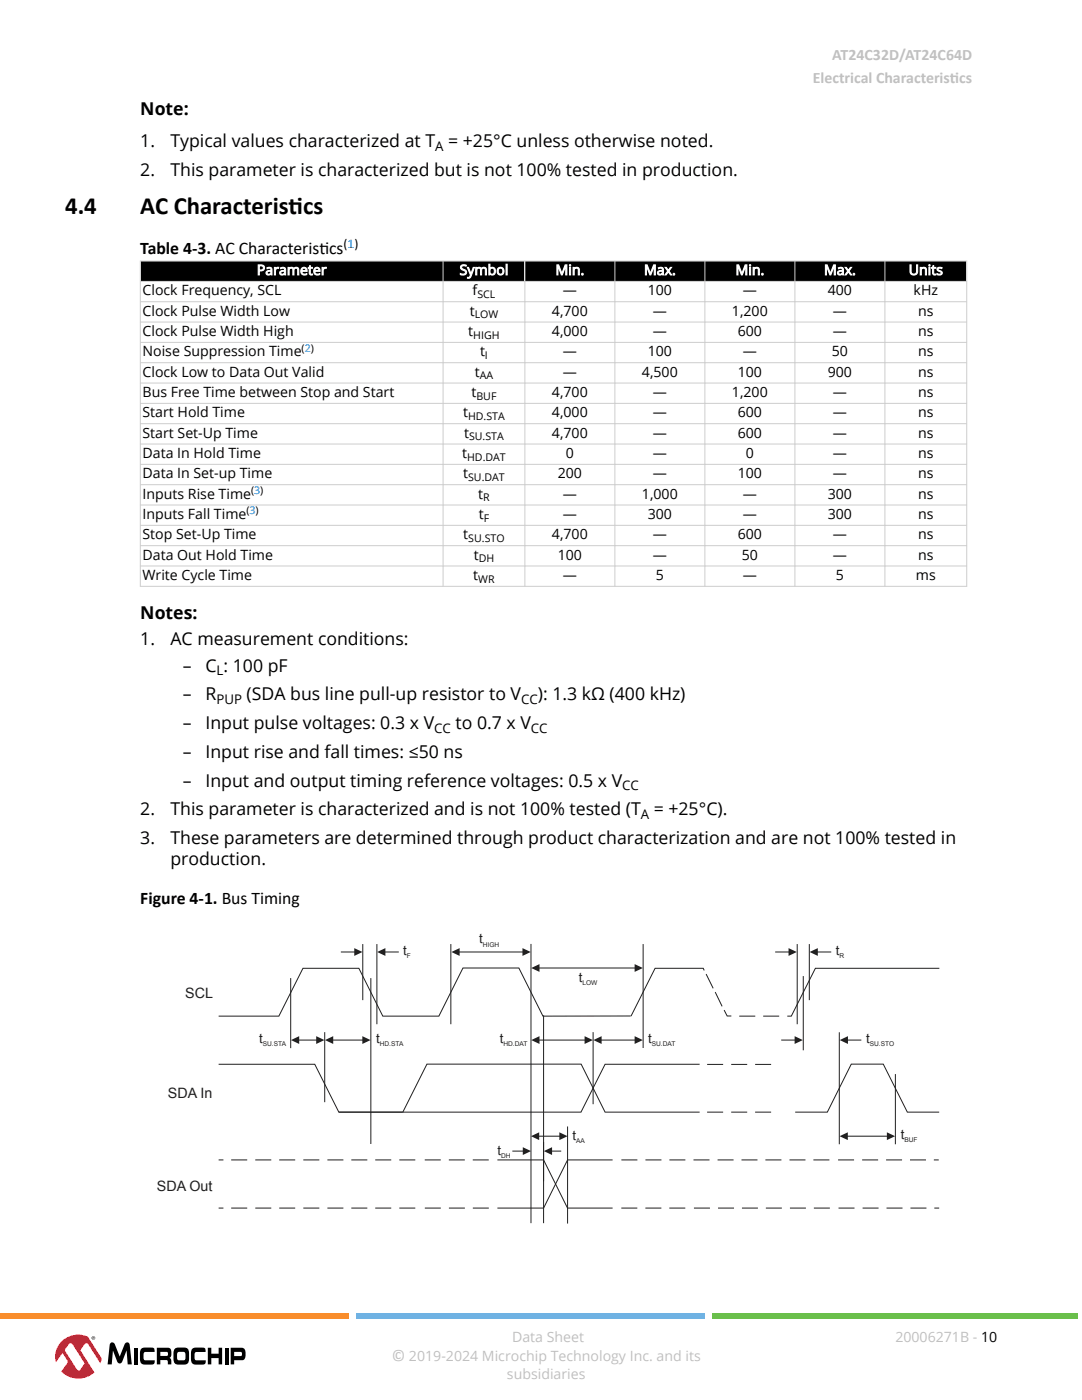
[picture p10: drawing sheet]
<svg xmlns="http://www.w3.org/2000/svg" width="216mm" height="279mm" viewBox="0 0 216 279" stroke-linecap="round" stroke-linejoin="round" font-family="sans-serif">
<g fill="#000">
<path d="M28.1 52.2h60.2v3.9h-60.2z" fill-rule="evenodd"/>
<path d="M88.5 52.2h16.1v3.9h-16.1z" fill-rule="evenodd"/>
<path d="M104.8 52.2h17.8v3.9h-17.8z" fill-rule="evenodd"/>
<path d="M122.8 52.2h17.8v3.9h-17.8z" fill-rule="evenodd"/>
<path d="M140.7 52.2h17.8v3.9h-17.8z" fill-rule="evenodd"/>
<path d="M158.7 52.2h17.8v3.9h-17.8z" fill-rule="evenodd"/>
<path d="M176.7 52.2h16.1v3.9h-16.1z" fill-rule="evenodd"/>
</g>
<g fill="none" stroke="#cdcdcd" stroke-width=".2">
<path d="M27.9 52.1h165.1M27.9 56.2h165.1M28 52v65.1M88.4 52v65.1M104.7 52v65.1M122.7 52v65.1M140.7 52v65.1M158.6 52v65.1M176.6 52v65.1M192.9 52v65.1M27.9 60.2h165.1M27.9 64.3h165.1"/>
<path d="M27.9 68.3h165.1M27.9 72.4h165.1M27.9 76.4h165.1M27.9 80.5h165.1M27.9 84.6h165.1M27.9 88.6h165.1M27.9 92.7h165.1M27.9 96.7h165.1M27.9 100.8h165.1M27.9 104.8h165.1M27.9 108.9h165.1M27.9 113h165.1"/>
<path d="M27.9 117h165.1"/>
</g>
<!-- layer: Layer 2 -->
<g fill="none" stroke="#211e1e" stroke-width=".2">
<path d="M58 195.2v14M72.4 188.4v11.2M74 195.2v33.1M75.2 188.4v16M90 188.4v16M106 188.4v55.7M128.3 188.4v20.8M140.5 193.7l-.2-.5h-9.6l-4.8 9.6M140.9 194.4l1.4 2.8M142.7 198l1.4 2.8M159.1 188.4v16M160.3 194.8v14.8"/>
<path d="M161.5 188.4v11.2M187.4 193.2h-24.7l-4.8 9.6h-.8M43.6 212.4h19.2l4.8 9.6h12.8l4.8-9.6h30.8l4.7 9.6h18.9M58.8 207.6h5.2M64.8 206v14M125.9 202.8h-17.6l-4.8-9.6h-11.1l-4.8 9.6h-11.2l-4.8-9.6h-11.1l-4.9 9.6h-12M139.6 212.4h-18.9l-4.8 9.6h-35.5M141.1 212.4h3.2M144.5 201.6l.6 1.2h.8M145.9 212.4h3.2M147.5 202.8h3.2M150.7 212.4h3.2"/>
<path d="M152.3 202.8h3.2M167.5 206v22.4M178.7 214.4v14M99.2 231.5h9.3M113.3 224.8v19.4M141.1 222h3.2M145.9 222h3.2M150.7 222h3.2M158.7 222h6.4l4.8-9.6h6.3l4.8 9.6h6.4"/>
</g>
<g fill="#211e1e">
<path d="M58.1 207.6l1.6-.8v1.5z"/>
<path d="M63.1 206.8l1.6 .8-1.6 .7z"/>
</g>
<path d="M65.6 207.6h7.6" fill="none" stroke="#211e1e" stroke-width=".2"/>
<g fill="#211e1e">
<path d="M64.8 207.6l1.7-.8v1.5z"/>
<path d="M72.3 206.8l1.6 .8-1.6 .7z"/>
</g>
<path d="M106.8 207.6h10.7" fill="none" stroke="#211e1e" stroke-width=".2"/>
<g fill="#211e1e">
<path d="M106 207.6l1.6-.8v1.5z"/>
<path d="M116.6 206.8l1.7 .8-1.7 .7z"/>
</g>
<path d="M119.2 207.6h8.3" fill="none" stroke="#211e1e" stroke-width=".2"/>
<g fill="#211e1e">
<path d="M118.4 207.6l1.6-.8v1.5z"/>
<path d="M126.6 206.8l1.7 .8-1.7 .7z"/>
</g>
<path d="M90.9 190h14.2" fill="none" stroke="#211e1e" stroke-width=".2"/>
<g fill="#211e1e">
<path d="M90.1 190l1.6-.8v1.6z"/>
<path d="M104.3 189.2l1.6 .8-1.6 .8z"/>
</g>
<path d="M106.8 193.2h20.7" fill="none" stroke="#211e1e" stroke-width=".2"/>
<g fill="#211e1e">
<path d="M106 193.2l1.6-.8v1.6z"/>
<path d="M126.6 192.4l1.7 .8-1.7 .8z"/>
</g>
<path d="M168.3 226.8h9.5" fill="none" stroke="#211e1e" stroke-width=".2"/>
<g fill="#211e1e">
<path d="M167.5 226.8l1.7-.8v1.5z"/>
<path d="M177 226l1.6 .8-1.6 .7z"/>
</g>
<path d="M106.8 226.8h5.8" fill="none" stroke="#211e1e" stroke-width=".2"/>
<path d="M105.9 226.8l1.7-.8v1.5z" fill="#211e1e"/>
<path d="M68 190h3.6M67.6 222h12.8" fill="none" stroke="#211e1e" stroke-width=".2"/>
<path d="M70.7 189.2l1.6 .8-1.6 .8z" fill="#211e1e"/>
<path d="M154.7 190h3.5" fill="none" stroke="#211e1e" stroke-width=".2"/>
<path d="M157.3 189.2l1.7 .8-1.7 .8z" fill="#211e1e"/>
<path d="M155.9 207.6h3.5" fill="none" stroke="#211e1e" stroke-width=".2"/>
<path d="M158.6 206.8l1.6 .8-1.6 .7z" fill="#211e1e"/>
<path d="M76 190h3.6" fill="none" stroke="#211e1e" stroke-width=".2"/>
<path d="M75.3 190l1.6-.8v1.6z" fill="#211e1e"/>
<path d="M162.3 190h3.6" fill="none" stroke="#211e1e" stroke-width=".2"/>
<path d="M161.5 190l1.7-.8v1.6z" fill="#211e1e"/>
<path d="M168.3 207.6h3.6" fill="none" stroke="#211e1e" stroke-width=".2"/>
<path d="M167.6 207.6l1.6-.8v1.5z" fill="#211e1e"/>
<path d="M108.5 202.6v41.5M118.3 206v14.4M108.5 231.5l4.8 9.6M122.2 231.5h-8.9l-4.8 9.6h-9.3M113.3 241.1h8.9" fill="none" stroke="#211e1e" stroke-width=".2"/>
<g fill="#211e1e">
<path d="M111.6 226l1.7 .8-1.7 .7z"/>
<path d="M104.3 229l1.7 .7-1.7 .8z"/>
<path d="M108.5 229.7l1.7-.7v1.5z"/>
</g>
<g fill="none" stroke="#211e1e" stroke-width=".2">
<path d="M43.6 231.5h1M46.1 231.5h3.2M50.9 231.5h3.2M55.7 231.5h3.2M60.5 231.5h3.2M65.3 231.5h3.2M70.1 231.5h3.2M74.9 231.5h3.2M79.7 231.5h3.2M84.8 231.5h3.2M89.6 231.5h3.2M94.3 231.5h3.2"/>
<path d="M102.2 229.7h2.3M109.7 229.7h2.3M124 231.5h3.2M128.8 231.5h3.2M133.6 231.5h3.2M138.4 231.5h3.2M143.2 231.5h3.2M148 231.5h3.1M152.7 231.5h3.2M157.5 231.5h3.2M162.3 231.5h3.2M167.2 231.5h3.2"/>
<path d="M172 231.5h3.2M176.8 231.5h3.2M181.6 231.5h3.2M186.3 231.5h1M43.6 241.1h1M46.1 241.1h3.2M50.9 241.1h3.2M55.7 241.1h3.2M60.5 241.1h3.2M65.3 241.1h3.2M70.1 241.1h3.2M74.9 241.1h3.2"/>
<path d="M79.7 241.1h3.2M84.8 241.1h3.2M89.6 241.1h3.2M94.3 241.1h3.2M124 241.1h3.2M128.8 241.1h3.2M133.6 241.1h3.1M138.5 241.1h3.2M143.3 241.1h3.2M148 241.1h3.2M152.8 241.1h3.2M157.6 241.1h3.2"/>
<path d="M162.4 241.1h3.2M167.3 241.1h3.2M172.1 241.1h3.2M176.9 241.1h3.2M181.7 241.1h3.2M186.4 241.1h1"/>
</g>
<g fill="#000">
<path d="M22.1 268a.56 .56 0 0 1 .8 .3l1 2.4 .9-2.4a.53 .53 0 0 1 .5-.4 .53 .53 0 0 1 .5 .3l.5 4.1h-.8l-.2-2.8-.9 2.2a.52 .52 0 0 1-.5 .4 .52 .52 0 0 1-.5-.4l-.9-2.2-.2 2.8h-.8l.4-3.9zM26.7 269h.8v3.3h-.8zM28.3 269.1l1.9-.2 .5 .2 .1 .7-2 .1-.1 .3-.1 .6 .2 .6 2.1 .1-.1 .6a3.1 3.1 0 0 1-2.5 .1 2.15 2.15 0 0 1-.4-2.1l.1-.5zM38.5 269.1l1.9-.2 .5 .2 .1 .7-2 .1-.2 .3v.6l.2 .6 2.1 .1-.1 .6a3.1 3.1 0 0 1-2.5 .1 3.1 3.1 0 0 1 0-3.1zM41.5 269h.7v1.2h1.4v-1.2h.7v3.3h-.7v-1.3h-1.4v1.3h-.7zM44.8 269h.8v3.3h-.8z"/>
<path d="M31.3 269v3.3h.7v-.9l1.4 .1 .1 .8h.7a1.01 1.01 0 0 0-.4-1.3 1.44 1.44 0 0 0 0-2zM32 269.8h1.4l.1 .7-.2 .1h-1.3z"/>
<path d="M35 269.1l1.7-.2a.93 .93 0 0 1 1 1.2 2.15 2.15 0 0 1-.4 2.1l-1.7 .1a.93 .93 0 0 1-1-1.2 2.15 2.15 0 0 1 .4-2zM35.4 270v1.3a1.55 1.55 0 0 0 1.4 .1l.2-.3v-.6a.49 .49 0 0 0-.4-.7h-.8z"/>
<path d="M46 269v3.3h.7v-.8h1.7a1.39 1.39 0 0 0 .6-1.8 .75 .75 0 0 0-.8-.7zM46.7 269.8h1.3a.47 .47 0 0 1 .3 .4 .47 .47 0 0 1-.2 .4h-1.4z"/>
</g>
<path d="M12.1 267.9a4.8 4.8 0 0 1 4.9-1.3l3.2 4.7a4.6 4.6 0 0 1-5.2 3.8 4.6 4.6 0 0 1-3.9-5.1l.2-.8z" fill="#fff"/>
<path d="M12.1 267.9a4.2 4.2 0 0 0-.9 4l1.3-1.9 .9 1.4a.55 .55 0 0 1-.1 .8l-1.1 1.5a4.8 4.8 0 0 0 6.6 .2l-2.8-4.4 .3-.4a1.55 1.55 0 0 1 1-1l.4 .3 2.3 3.7 .3-1-2.8-4.3a4.7 4.7 0 0 0-5.4 1.1zM13.7 268.3l.3-.2 .4 .1 2.4 3.7a1.28 1.28 0 0 1-.6 1.1l-.5 .5-.4-.2-2.4-3.9z" fill="#ed1c2e"/>
<path d="M18.3 267a.36 .36 0 0 1 .7 0 .36 .36 0 0 1-.7 0zM18.3 267a.3 .3 0 0 0 .6 0 .3 .3 0 0 0-.6 0zM18.5 266.8h.3v.4l-.2-.2-.1 .2zM18.6 266.9l.1 .1z" fill="#000"/>
<path d="M0 262h69.6v1.1h-69.6z" fill="#f98d2b"/>
<path d="M71 262h69.6v1.1h-69.6z" fill="#6fb2e3"/>
<path d="M142.1 262h72.9v1.1h-72.9z" fill="#6abf4b"/>
<g font-size="4.9">
<text x="13" y="42.7">4.4</text>
<text x="28" y="42.7">AC Characterist</text>
<text x="57.6" y="42.7">ics</text>
</g>
<g font-size="3.5">
<text x="28" y="23">Note:</text>
<text x="28" y="29.4">1.</text>
<text x="34" y="29.4">Typical values characterized at T</text>
<text x="89.4" y="29.4">= +25°C unless otherwise noted.</text>
<text x="28" y="35.1">2.</text>
<text x="34" y="35.1">This parameter is characterized but is not 100% tested in production.</text>
<text x="28" y="50.6">Table 4-3. AC Characterist</text>
<text x="63.7" y="50.6">ics</text>
<text x="28" y="123.6">Notes:</text>
<text x="28" y="128.8">1.</text>
<text x="34" y="128.8">AC measurement conditions:</text>
<text x="36.5" y="134.1">–</text>
<text x="41" y="134.1">C : 100 pF</text>
<text x="36.5" y="139.8">–</text>
<text x="41" y="139.8">R</text>
<text x="49.2" y="139.8">(SDA bus line pull-up resistor to V</text>
<text x="107.3" y="139.8">): 1.3 kΩ (400 kHz)</text>
<text x="36.5" y="145.5">–</text>
<text x="41" y="145.5">Input pulse voltages: 0.3 x V</text>
<text x="90.9" y="145.5">to 0.7 x V</text>
<text x="36.5" y="151.3">–</text>
<text x="41" y="151.3">Input rise and fall times: ≤50 ns</text>
<text x="36.5" y="157">–</text>
<text x="41" y="157">Input and output timing reference voltages: 0.5 x V</text>
<text x="28" y="162.7">2.</text>
<text x="34" y="162.7">This parameter is characterized and is not 100% tested (T</text>
<text x="130.4" y="162.7">= +25°C).</text>
<text x="28" y="168.5">3.</text>
<text x="34" y="172.7">production.</text>
<text x="34" y="168.5">These parameters are determined through product characterization and are not 100% tested in</text>
<text x="28" y="180.4">Figure 4-1. Bus Timing</text>
</g>
<g font-size="3.2" fill="#c0c0c0">
<text x="162.2" y="16.6">Electrical Characterist</text>
<text x="166" y="12">AT24C32D/AT24C64D</text>
<text x="189.5" y="16.6">ics</text>
<text x="78.2" y="271.7">©</text>
</g>
<g font-size="2.9" fill="#211e1e">
<text x="37" y="199.2">SCL</text>
<text x="33.5" y="219.2">SDA In</text>
<text x="31.3" y="237.7">SDA Out</text>
</g>
<g font-size="2.8">
<text x="28.4" y="58.9">Clock Frequency, SCL</text>
<text x="94.3" y="58.9">f</text>
<text x="112.3" y="58.9">—</text>
<text x="129.3" y="58.9">100</text>
<text x="148.2" y="58.9">—</text>
<text x="165.2" y="58.9">400</text>
<text x="182.3" y="58.9">kHz</text>
<text x="28.4" y="63">Clock Pulse Width Low</text>
<text x="93.7" y="63">t</text>
<text x="110.1" y="63">4,700</text>
<text x="130.3" y="63">—</text>
<text x="146.1" y="63">1,200</text>
<text x="166.2" y="63">—</text>
<text x="183.2" y="63">ns</text>
<text x="28.4" y="67">Clock Pulse Width High</text>
<text x="28.4" y="71.1">Noise Suppression Time</text>
<text x="93.4" y="67">t</text>
<text x="95.8" y="71.1">t</text>
<text x="110.1" y="67">4,000</text>
<text x="112.3" y="71.1">—</text>
<text x="129.3" y="71.1">100</text>
<text x="130.3" y="67">—</text>
<text x="147.2" y="67">600</text>
<text x="148.2" y="71.1">—</text>
<text x="166" y="71.1">50</text>
<text x="166.2" y="67">—</text>
<text x="183.2" y="67">ns</text>
<text x="183.2" y="71.1">ns</text>
<text x="28.4" y="75.2">Clock Low to Data Out Valid</text>
<text x="94.7" y="75.2">t</text>
<text x="112.3" y="75.2">—</text>
<text x="128.1" y="75.2">4,500</text>
<text x="147.2" y="75.2">100</text>
<text x="165.2" y="75.2">900</text>
<text x="183.2" y="75.2">ns</text>
<text x="28.4" y="83.3">Start Hold Time</text>
<text x="28.4" y="79.2">Bus Free Time between Stop and Start</text>
<text x="92.4" y="83.3">t</text>
<text x="94.1" y="79.2">t</text>
<text x="110.1" y="83.3">4,000</text>
<text x="110.1" y="79.2">4,700</text>
<text x="130.3" y="79.2">—</text>
<text x="130.3" y="83.3">—</text>
<text x="146.1" y="79.2">1,200</text>
<text x="147.2" y="83.3">600</text>
<text x="166.2" y="79.2">—</text>
<text x="166.2" y="83.3">—</text>
<text x="183.2" y="79.2">ns</text>
<text x="183.2" y="83.3">ns</text>
<text x="28.4" y="87.3">Start Set-Up Time</text>
<text x="92.6" y="87.3">t</text>
<text x="110.1" y="87.3">4,700</text>
<text x="130.3" y="87.3">—</text>
<text x="147.2" y="87.3">600</text>
<text x="166.2" y="87.3">—</text>
<text x="183.2" y="87.3">ns</text>
<text x="28.4" y="95.4">Data In Set-up Time</text>
<text x="28.4" y="91.4">Data In Hold Time</text>
<text x="92.2" y="91.4">t</text>
<text x="92.4" y="95.4">t</text>
<text x="111.3" y="95.4">200</text>
<text x="112.9" y="91.4">0</text>
<text x="130.3" y="95.4">—</text>
<text x="130.3" y="91.4">—</text>
<text x="147.2" y="95.4">100</text>
<text x="148.8" y="91.4">0</text>
<text x="166.2" y="95.4">—</text>
<text x="166.2" y="91.4">—</text>
<text x="183.2" y="95.4">ns</text>
<text x="183.2" y="91.4">ns</text>
<text x="28.4" y="99.5">Inputs Rise Time</text>
<text x="95.4" y="99.5">t</text>
<text x="112.3" y="99.5">—</text>
<text x="128.1" y="99.5">1,000</text>
<text x="148.2" y="99.5">—</text>
<text x="165.2" y="99.5">300</text>
<text x="183.2" y="99.5">ns</text>
<text x="28.4" y="107.6">Stop Set-Up Time</text>
<text x="28.4" y="103.6">Inputs Fall Time</text>
<text x="92.5" y="107.6">t</text>
<text x="95.5" y="103.6">t</text>
<text x="110.1" y="107.6">4,700</text>
<text x="112.3" y="103.6">—</text>
<text x="129.3" y="103.6">300</text>
<text x="130.3" y="107.6">—</text>
<text x="147.2" y="107.6">600</text>
<text x="148.2" y="103.6">—</text>
<text x="165.2" y="103.6">300</text>
<text x="166.2" y="107.6">—</text>
<text x="183.2" y="103.6">ns</text>
<text x="183.2" y="107.6">ns</text>
<text x="28.4" y="111.7">Data Out Hold Time</text>
<text x="94.5" y="111.7">t</text>
<text x="111.3" y="111.7">100</text>
<text x="130.3" y="111.7">—</text>
<text x="148" y="111.7">50</text>
<text x="166.2" y="111.7">—</text>
<text x="183.2" y="111.7">ns</text>
<text x="28.4" y="115.7">Write Cycle Time</text>
<text x="94.4" y="115.7">t</text>
<text x="112.3" y="115.7">—</text>
<text x="130.9" y="115.7">5</text>
<text x="148.2" y="115.7">—</text>
<text x="166.8" y="115.7">5</text>
<text x="182.8" y="115.7">ms</text>
</g>
<g font-size="2.8" fill="#fff">
<text x="51.2" y="54.9">Parameter</text>
<text x="91.7" y="54.9">Symbol</text>
<text x="110.8" y="54.9">Min.</text>
<text x="128.5" y="54.9">Max.</text>
<text x="146.8" y="54.9">Min.</text>
<text x="164.4" y="54.9">Max.</text>
<text x="181.3" y="54.9">Units</text>
</g>
<g font-size="2.8" fill="#c0c0c0">
<text x="102.2" y="267.7">Data Sheet</text>
<text x="178.7" y="267.7">20006271B - 10</text>
<text x="81.6" y="271.7">2019-2024 Microchip Technology Inc. and its</text>
<text x="101.2" y="275.1">subsidiaries</text>
</g>
<g font-size="2.6">
<text x="86.8" y="30.1">A</text>
<text x="68.6" y="49.4">(1)</text>
<text x="43.2" y="134.8">L</text>
<text x="43.2" y="140.5">PUP</text>
<text x="104" y="140.5">CC</text>
<text x="86.6" y="146.2">CC</text>
<text x="105.9" y="146.2">CC</text>
<text x="124.2" y="157.7">CC</text>
<text x="127.9" y="163.4">A</text>
</g>
<g font-size="2.6" fill="#211e1e">
<text x="80.5" y="190.6">t</text>
<text x="95.6" y="188.3">t</text>
<text x="166.8" y="190.6">t</text>
<text x="115.5" y="196">t</text>
<text x="51.7" y="208.2">t</text>
<text x="75.1" y="208.2">t</text>
<text x="99.7" y="208.2">t</text>
<text x="129.3" y="208.2">t</text>
<text x="172.8" y="208.2">t</text>
<text x="114.2" y="227.5">t</text>
<text x="179.7" y="227.3">t</text>
<text x="99.2" y="230.5">t</text>
</g>
<g font-size="2.1">
<text x="95.3" y="59.5">SCL</text>
<text x="94.7" y="63.6">LOW</text>
<text x="60.2" y="70.2">(2)</text>
<text x="94.4" y="67.6">HIGH</text>
<text x="96.8" y="71.7">I</text>
<text x="95.7" y="75.7">AA</text>
<text x="93.4" y="83.8">HD.STA</text>
<text x="95.1" y="79.8">BUF</text>
<text x="93.6" y="87.9">SU.STA</text>
<text x="93.2" y="91.9">HD.DAT</text>
<text x="50.1" y="98.6">(3)</text>
<text x="93.4" y="96">SU.DAT</text>
<text x="96.4" y="100.1">R</text>
<text x="49.2" y="102.6">(3)</text>
<text x="96.5" y="104.1">F</text>
<text x="93.4" y="108.2">SU.STO</text>
<text x="95.5" y="112.2">DH</text>
<text x="95.4" y="116.3">WR</text>
</g>
<g font-size="1.3" fill="#211e1e">
<text x="81.2" y="191.2">F</text>
<text x="96.3" y="188.9">HIGH</text>
<text x="167.5" y="191.2">R</text>
<text x="116.2" y="196.6">LOW</text>
<text x="52.4" y="208.8">SU.STA</text>
<text x="75.8" y="208.8">HD.STA</text>
<text x="100.4" y="208.8">HD.DAT</text>
<text x="130" y="208.8">SU.DAT</text>
<text x="173.6" y="208.8">SU.STO</text>
<text x="180.5" y="228">BUF</text>
<text x="100" y="231.2">DH</text>
<text x="115" y="228.2">AA</text>
</g>
</svg>
